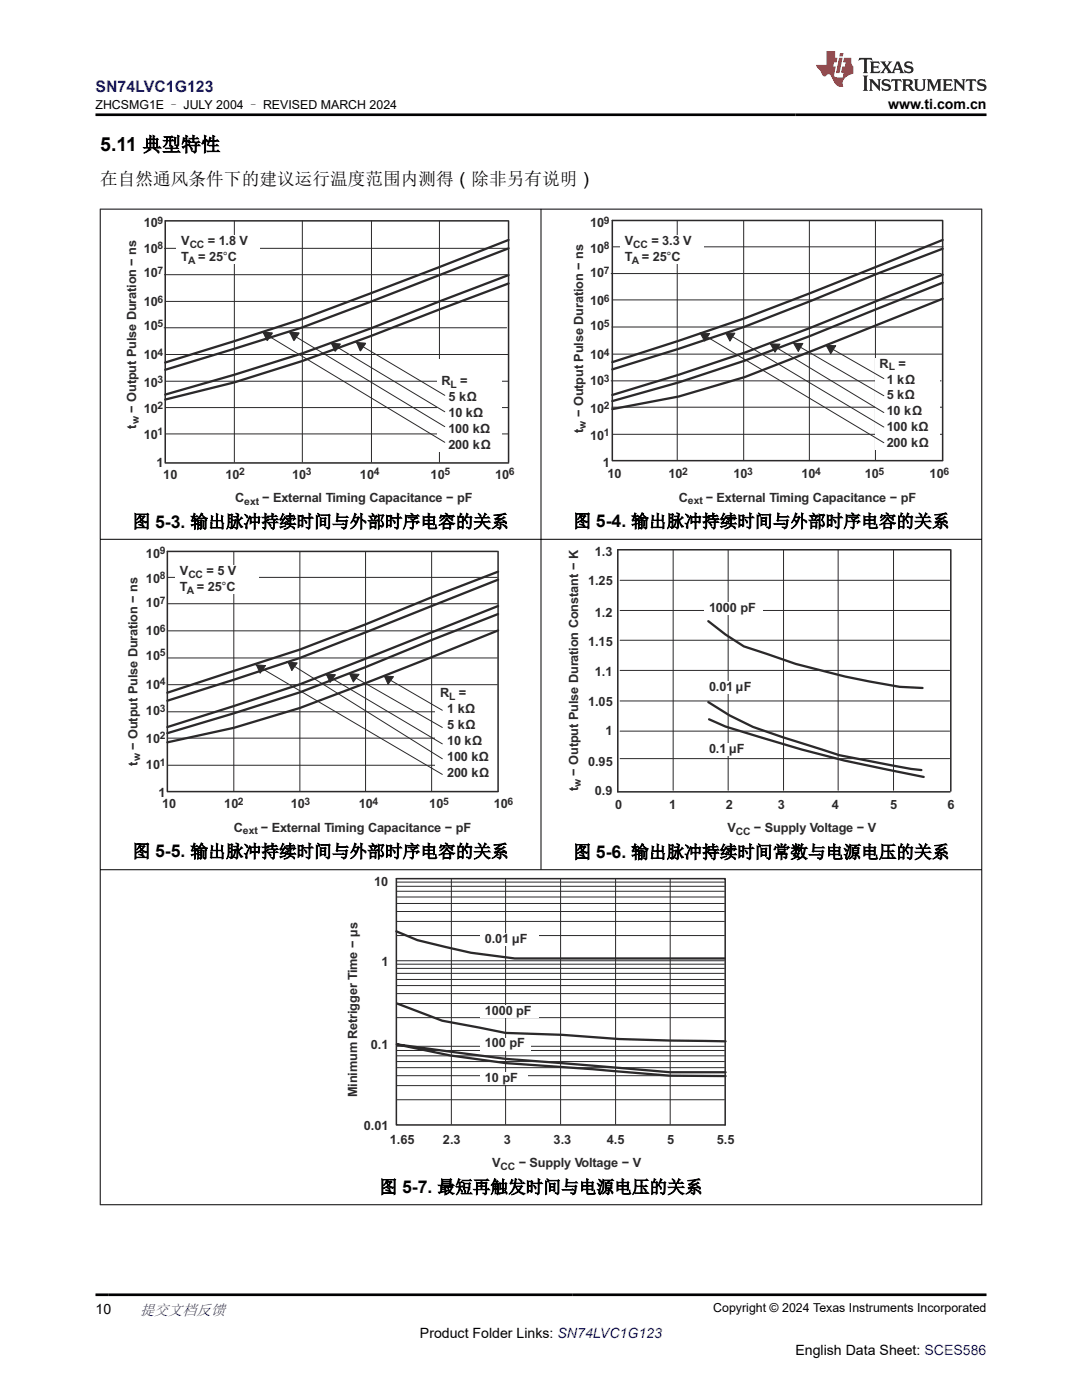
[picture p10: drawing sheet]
<svg xmlns="http://www.w3.org/2000/svg" width="216mm" height="279mm" viewBox="0 0 216 279" stroke-linecap="round" stroke-linejoin="round" font-family="sans-serif">
<path d="M101.3 44.1h-68.3v48.3h68.5" fill="none" stroke="#2b292a" stroke-width=".3"/>
<path d="M32.8 49.6h68.4M32.8 54.8h68.4M46.8 44.1v48.1M60.3 44.1v48.1M74.1 44.1v48.1M87.7 44.1v48.1M32.7 65.4h68.4M33 60.2h68.3M33.1 76.1h68.4M33.1 70.7h68.4M33.1 86.6h68.4M33.1 81.3h68.4" fill="none" stroke="#2b292a" stroke-width=".2"/>
<path d="M101.5 56.6l-27.4 10.4-13.8 5-13.5 4.3-13.8 3.4M101.5 54.9l-13.8 5.3a413.7 413.7 0 0 1-54.7 18.5M101.5 49.6l-41.2 15.7-27.3 8.5M101.5 47.9l-13.8 5.4-27.4 10.4-13.5 4.4-13.8 4.2" fill="none" stroke="#2b292a" stroke-width=".46"/>
<g fill="#fff">
<path d="M35.3 47h16.6v5.7h-16.6z" fill-rule="evenodd"/>
<path d="M87.2 71.8h12.8v18.4h-12.8z" fill-rule="evenodd"/>
</g>
<path d="M52.3 66.3l36.5 22M57.8 66.5l31 18.7M66 68.5l22.8 13.7M70.7 68.2l18.1 10.7" fill="none" stroke="#2b292a" stroke-width=".2"/>
<path d="M101.5 44.1v48.1" fill="none" stroke="#2b292a" stroke-width=".3"/>
<path d="M53.3 66.8l-.1 .3zM52.6 66.3l1.7 .2-1 1.4z" fill-rule="evenodd" fill="#2b292a"/>
<path d="M52.6 66.3l1.7 .2-1 1.4zM53.3 66.8l-.1 .3z" fill="none" stroke="#2b292a" stroke-width=".3"/>
<path d="M58.6 66.8l-.1 .3zM57.9 66.3l1.7 .2-.9 1.4z" fill-rule="evenodd" fill="#2b292a"/>
<path d="M57.9 66.3l1.7 .2-.9 1.4zM58.6 66.8l-.1 .3z" fill="none" stroke="#2b292a" stroke-width=".3"/>
<path d="M66.8 69.1v.1zM66.2 68.5l1.7 .2-1 1.4z" fill-rule="evenodd" fill="#2b292a"/>
<path d="M66.2 68.5l1.7 .2-1 1.4zM66.8 69.1v.1z" fill="none" stroke="#2b292a" stroke-width=".3"/>
<path d="M71.9 68.9l-.1 .2zM71.2 68.4l1.7 .1-1 1.5z" fill-rule="evenodd" fill="#2b292a"/>
<path d="M188 44h-65.8v47.9h65.9M71.2 68.4l1.7 .1-1 1.5zM71.9 68.9l-.1 .2z" fill="none" stroke="#2b292a" stroke-width=".3"/>
<path d="M122 54.6h65.8M122.2 59.9h65.4M122.3 49.3h65.9M135.1 44v47.9M148.4 44v47.9M161.5 44v47.9M174.7 44v47.9M122 76h65.8M122.1 65.3h65.8M122.3 70.7h65.8M122.1 81.3h65.8M122.3 86.7h65.8" fill="none" stroke="#2b292a" stroke-width=".2"/>
<path d="M188.1 59.6l-39.5 15.6-13.2 3.9-13.2 2.5M188.1 56.4l-26.4 10.6-13.1 5-13.2 4.3-13.2 3.7M188.1 54.8l-13.2 5.3a441.7 441.7 0 0 1-52.7 18.7M188.1 49.6l-13.2 5.1-13.2 5.4-13.1 5.1-13.2 4.4-13.2 4.1M188.1 47.9l-13.2 5.3a529.5 529.5 0 0 1-52.7 19.1" fill="none" stroke="#2b292a" stroke-width=".46"/>
<g fill="#fff">
<path d="M123.8 47h16.6v5.6h-16.6z" fill-rule="evenodd"/>
<path d="M174.6 71.4h12.9v18.3h-12.9z" fill-rule="evenodd"/>
</g>
<path d="M139.7 66.4l36.7 22M145.1 66.6l31.3 18.6M153.8 68.7l22.6 13.6M158.3 68.5l18.1 10.5M164.9 69l11.5 6.6" fill="none" stroke="#2b292a" stroke-width=".2"/>
<path d="M188.1 44v47.9" fill="none" stroke="#2b292a" stroke-width=".3"/>
<path d="M144.8 66.5h1.8l-1 1.6z" fill="#2b292a"/>
<path d="M144.8 66.5h1.8l-1 1.6z" fill="none" stroke="#2b292a" stroke-width=".2"/>
<path d="M139.7 66.5l1.9 .1-1 1.5z" fill-rule="evenodd" fill="#2b292a"/>
<path d="M139.7 66.5l1.9 .1-1 1.5z" fill="none" stroke="#2b292a" stroke-width=".2"/>
<path d="M153.7 68.6l1.9 .1-1 1.6z" fill-rule="evenodd" fill="#2b292a"/>
<path d="M153.7 68.6l1.9 .1-1 1.6z" fill="none" stroke="#2b292a" stroke-width=".2"/>
<path d="M158.4 68.5h1.8l-.9 1.6z" fill="#2b292a"/>
<path d="M158.4 68.5h1.8l-.9 1.6z" fill="none" stroke="#2b292a" stroke-width=".2"/>
<path d="M164.9 68.9l1.9 .1-1 1.6z" fill-rule="evenodd" fill="#2b292a"/>
<g fill="none" stroke="#2b292a" stroke-width=".2">
<path d="M164.9 68.9l1.9 .1-1 1.6zM33.4 115.2h65.8M46.7 110v47.9M59.8 110v47.9M72.9 110v47.9M86.1 110v47.9M33.4 125.9h65.8M33.4 120.5h65.8M33.4 136.6h65.8M33.4 131.3h65.8M33.4 142.1h65.8M33.5 147.3h65.8"/>
<path d="M33.5 152.7h65.8"/>
</g>
<path d="M99.2 110h-65.8v48h66" fill="none" stroke="#2b292a" stroke-width=".3"/>
<path d="M99.4 115.7l-39.6 15.6-26.4 8.5M99.4 114.1l-13.3 5.1-13.2 5.4-13.1 5-26.4 8.6M99.4 125.8l-26.5 10.5-13.1 5-13.1 4-13.3 2.9M99.4 122.5l-13.3 5.2-13.2 5.4-13.1 5.1-13.1 4.2-13.3 3.9M99.4 120.9l-39.6 15.7-26.4 8.5" fill="none" stroke="#2b292a" stroke-width=".46"/>
<g fill="#fff">
<path d="M35 112.9h16.6v5.6h-16.6z" fill-rule="evenodd"/>
<path d="M86.9 137.3h12.8v18.2h-12.8z" fill-rule="evenodd"/>
</g>
<path d="M50.8 132.5l37.5 22.1M57.2 132l31.1 19.4M65 134.7l23.3 13.8M69.9 134.7l18.4 10.5M76.8 135.1l11.5 6.6" fill="none" stroke="#2b292a" stroke-width=".2"/>
<path d="M99.4 110v47.9" fill="none" stroke="#2b292a" stroke-width=".3"/>
<path d="M51.1 132.7l1.9 .1-1.1 1.6z" fill-rule="evenodd" fill="#2b292a"/>
<path d="M51.1 132.7l1.9 .1-1.1 1.6z" fill="none" stroke="#2b292a" stroke-width=".2"/>
<path d="M57.5 132.1l1.8 .2-1.1 1.5z" fill-rule="evenodd" fill="#2b292a"/>
<path d="M57.5 132.1l1.8 .2-1.1 1.5z" fill="none" stroke="#2b292a" stroke-width=".2"/>
<path d="M65.1 134.5l1.8 .2-1 1.5z" fill-rule="evenodd" fill="#2b292a"/>
<path d="M65.1 134.5l1.8 .2-1 1.5z" fill="none" stroke="#2b292a" stroke-width=".2"/>
<path d="M69.7 134.4l1.9 .2-1.1 1.5z" fill-rule="evenodd" fill="#2b292a"/>
<path d="M69.7 134.4l1.9 .2-1.1 1.5z" fill="none" stroke="#2b292a" stroke-width=".2"/>
<path d="M76.7 134.9l1.8 .1-1.1 1.6z" fill-rule="evenodd" fill="#2b292a"/>
<path d="M123.7 115.8h65.8M134.3 109.7v48M145.3 109.7v48M156.3 109.7v48M167.2 109.7v48M178.3 109.7v48M76.7 134.9l1.8 .1-1.1 1.6zM123.7 139.9h65.8M123.7 133.8h65.8M123.7 127.8h65.8M123.7 121.8h65.8M123.7 145.9h65.8" fill="none" stroke="#2b292a" stroke-width=".2"/>
<path d="M141.3 124l3.5 2.6 3.6 2.4 10.4 3.5 9.8 2.5 4.9 1 6 1.1 4.6 .2M141.3 140.1l4.3 2.7 4.6 2.3 6 2 11.3 3.6 14.3 2.8 2.1 .2M141.5 143.6l3.3 1.4a285.5 285.5 0 0 0 39.5 10.1" fill="none" stroke="#2b292a" stroke-width=".46"/>
<path d="M189.6 109.7h-66.3v48.3h66.3M189.7 109.7v48.2" fill="none" stroke="#2b292a" stroke-width=".3"/>
<g fill="#fff">
<path d="M140.6 120.2h11.7v2.6h-11.7z" fill-rule="evenodd"/>
<path d="M140.6 136h11v2.5h-11z" fill-rule="evenodd"/>
<path d="M140.6 148.4h9.9v2.5h-9.9z" fill-rule="evenodd"/>
</g>
<g fill="none" stroke="#2b292a" stroke-width=".2">
<path d="M123.7 151.4h65.8M79.1 179h65.5M79.1 177.9h65.5M79.1 176.9h65.5M79.1 176h65.5M90.1 175.4v49M100.9 175.4v49M111.9 175.4v49M122.8 175.4v49M133.7 175.4v49M79.1 198.3h65.5M79.1 196.7h65.5"/>
<path d="M79.1 195.5h65.5M79.1 194.3h65.5M79.1 193.3h65.5M79.1 192.4h65.5M79.1 186.7h65.5M79.1 183.9h65.5M79.1 181.9h65.5M79.1 180.3h65.5M79.1 191.7h65.5M79.1 219.5h65.5M79.1 216.7h65.5M79.1 214.7h65.5"/>
<path d="M79.1 213.1h65.5M79.1 211.9h65.5M79.1 210.7h65.5M79.1 209.6h65.5M79.1 208.8h65.5M79.1 203.1h65.5M79.1 200.3h65.5"/>
</g>
<path d="M79.1 185.9l4.2 1.7 5.6 1.4 5.1 1.1 8.7 1.2h41.9M79.2 200.3l9 3.4 12.7 2.4 11.3 .4a419.9 419.9 0 0 0 32.6 1.3M144.8 214h-11.1l-32.7-2.7-21.8-2.9 10.6 2.2 11.1 1.6 17.4 1.2 15.4 1.3 11.1 .1" fill="none" stroke="#2b292a" stroke-width=".46"/>
<path d="M79.1 175.4h65.6v49.1h-65.6z" fill="none" stroke="#2b292a" stroke-width=".3"/>
<g fill="#fff">
<path d="M95.9 200.6h11.7v2.5h-11.7z" fill-rule="evenodd"/>
<path d="M95.9 186.3h11.6v2.5h-11.6z" fill-rule="evenodd"/>
<path d="M95.9 214h9.4v2.5h-9.4z" fill-rule="evenodd"/>
<path d="M95.9 207.1h10.1v2.5h-10.1z" fill-rule="evenodd"/>
</g>
<path d="M19.9 41.7h176.1M20 41.7v198.8M108 41.7v131.9M195.9 41.7v198.8M19.9 107.6h176.1M19.9 173.6h176.1M19.9 240.4h176.1" fill="none" stroke="#000" stroke-width=".2"/>
<path d="M171.5 11.6l-.2 .5 .5-.2h.6v.1v2.2l-.2 .4h1l-.2-.4v-2.2v-.1h.5l.5 .2-.1-.5zM173.6 12.3l.2 .4v1.5l-.2 .4h1.9l.1-.6a1.08 1.08 0 0 1-1.3 .2v-.7h.6l.4 .2v-.7l-.4 .2h-.6v-.5l.2-.2a1 1 0 0 1 1 .3l-.1-.5zM175.7 12.3l.9 1.1-1 1.2h.9l-.2-.2 .5-.8 .4 .8-.2 .2h1.6l-.2-.2 .2-.5h.9l.1 .5-.1 .2h.9l-.2-.3-.8-2h-.5l-.9 2.2-.9-1.1 .9-1.1h-.8l.2 .2-.4 .6-.4-.6 .2-.2zM179 12.7l.4 1h-.7zM180.7 12.4a.65 .65 0 0 0-.2 .7 .65 .65 0 0 0 .6 .5l.6 .1 .1 .3a.79 .79 0 0 1-.7 .4 .79 .79 0 0 1-.7-.5l.1 .7 .2-.1a.93 .93 0 0 0 1.1 .1 .93 .93 0 0 0 .4-1 1.46 1.46 0 0 0-1.2-.6l-.1-.3a1.09 1.09 0 0 1 1.2 .2l-.2-.6-.1 .1-.5-.2zM172.2 15.1l.2 .4v2.2l-.2 .4h1l-.2-.4v-2.2l.2-.4zM173.4 15.8l.2 .4v1.5l-.2 .4h.8l-.3-.4 .1-1.3 1.6 1.8v-2l.2-.4h-.7l.1 .2 .1 1.1-1.2-1.3zM176.2 15.9a.65 .65 0 0 0-.2 .8 .65 .65 0 0 0 .6 .4l.6 .2 .1 .2a.79 .79 0 0 1-.7 .4 .79 .79 0 0 1-.7-.5l.1 .7 .2-.1a.93 .93 0 0 0 1.1 .1 .93 .93 0 0 0 .4-.9 1.46 1.46 0 0 0-1.2-.6l-.1-.4a1.09 1.09 0 0 1 1.2 .2l-.1-.6-.2 .1-.5-.1zM177.9 15.8l-.1 .6a.63 .63 0 0 1 .8-.3v1.6l-.3 .4h1l-.2-.4v-1.6a.66 .66 0 0 1 .8 .3l-.1-.6zM180 15.8l.2 .4v1.5l-.2 .4h1l-.2-.2-.1-.7h.5l.1 .2a.79 .79 0 0 0 1.2 .6l-1-.9a.61 .61 0 0 0 .6-.6 .61 .61 0 0 0-.5-.7zM180.8 16.1h.1a.47 .47 0 0 1 .5 .1 .47 .47 0 0 1 .1 .5l-.1 .1-.7 .1zM182.3 15.8l.2 .2a2.27 2.27 0 0 0 .4 2 1.04 1.04 0 0 0 1.7-.7v-1.3l.2-.2h-.8l.2 .4v1.1a.6 .6 0 0 1-.6 .6 .6 .6 0 0 1-.6-.6v-1.1l.3-.4zM184.9 15.8l.2 .4v1.5l-.2 .4h.8l-.3-.4v-1.4l.9 1.9 .9-1.9v1.4l-.3 .4h1l-.2-.4v-1.5l.2-.4h-.8l-.7 1.5-.6-1.5zM188.1 15.8l.2 .4v1.5l-.2 .4h1.9l.1-.6a1.09 1.09 0 0 1-1.3 .2v-.7h.6l.4 .2v-.6l-.4 .2h-.6v-.6l.2-.1a1.01 1.01 0 0 1 1 .3l-.1-.6zM190.2 15.8l.3 .4v1.5l-.3 .4h.8l-.2-.4v-1.3l1.6 1.8v-2l.2-.4h-.7l.2 .2v1.1l-1.2-1.3zM192.8 15.8l-.1 .6a.63 .63 0 0 1 .8-.3v1.6l-.3 .4h1l-.2-.4v-1.6a.66 .66 0 0 1 .8 .3l-.1-.6zM195.2 15.9a.65 .65 0 0 0-.2 .8 .65 .65 0 0 0 .6 .4l.6 .2 .2 .2a.79 .79 0 0 1-.7 .4 .79 .79 0 0 1-.7-.5l.1 .7 .2-.1a.93 .93 0 0 0 1 .1 .93 .93 0 0 0 .5-.9 1.46 1.46 0 0 0-1.3-.6v-.4a1.09 1.09 0 0 1 1.2 .2l-.2-.6-.2 .1-.5-.1z" fill="#231f20"/>
<path d="M164.9 10.2v2.8h-2l.1 .3 .8 1a.95 .95 0 0 0 1 .9 .59 .59 0 0 1 .5-.4 .59 .59 0 0 1 .5 .4l.4 .7a1.59 1.59 0 0 0 2.1 1.4 1.61 1.61 0 0 1 1-2.3l1-.3-.1-1.5a1.59 1.59 0 0 1-.3-1.7h-1.5l-.2 .9h.6l-.2 .9h-.5l-.2 1v.2l.4 .1-.1 .9h-.7a.73 .73 0 0 1-1-.7l.3-1.5h-.5l.1-.9h.5l.2-.9h-.5v-1.3zM167.4 11.5l-.6 3.1h.7l.6-3.1zM167.6 10.6l-.1 .6h.7l.1-.6z" fill="#ed1c24"/>
<path d="M19 22.9h177.8M19 258.4h177.8" fill="none" stroke="#000" stroke-width=".53"/>
<text font-size="3.9" x="20" y="30.2">5.11 典型特性</text>
<g font-size="3.5">
<text x="20" y="37">在自然通风条件下的建议运行温度范围内测得（除非另有说明）</text>
<text x="26.4" y="105.3">图 5-3. 输出脉冲持续时间与外部时序电容的关系</text>
<text x="114.4" y="105.2">图 5-4. 输出脉冲持续时间与外部时序电容的关系</text>
<text x="26.4" y="171.1">图 5-5. 输出脉冲持续时间与外部时序电容的关系</text>
<text x="114.4" y="171.3">图 5-6. 输出脉冲持续时间常数与电源电压的关系</text>
<text x="75.7" y="238.1">图 5-7. 最短再触发时间与电源电压的关系</text>
</g>
<text font-size="3.2" fill="#00f" x="19" y="18.3">SN74LVC1G123</text>
<text font-size="3" fill="#00f" x="27.9" y="262.4">提交文档反馈</text>
<g font-size="2.8">
<text x="177.2" y="21.7">www.ti.com.cn</text>
<text x="19" y="262.1">10</text>
<text x="83.8" y="266.9">Product Folder Links: SN74LVC1G123</text>
<text x="158.7" y="270.3">English Data Sheet: SCES586</text>
</g>
<g font-size="2.5">
<text x="19" y="21.8">ZHCSMG1E – JULY 2004 – REVISED MARCH 2024</text>
<text x="142.3" y="261.8">Copyright © 2024 Texas Instruments Incorporated</text>
</g>
<g font-size="2.5" fill="#2b292a">
<text x="28.7" y="45.4">10</text>
<text x="117.8" y="45.4">10</text>
<text x="28.7" y="50.4">10</text>
<text x="36.2" y="52.2">T</text>
<text x="36.2" y="49">V</text>
<text x="39.6" y="52.2">= 25°C</text>
<text x="41.4" y="49">= 1.8 V</text>
<text x="117.8" y="50.4">10</text>
<text x="124.7" y="52.1">T</text>
<text x="124.7" y="48.9">V</text>
<text x="128.1" y="52.1">= 25°C</text>
<text x="130" y="48.9">= 3.3 V</text>
<text x="28.7" y="55.3">10</text>
<text x="117.8" y="55.3">10</text>
<text x="28.7" y="61.1">10</text>
<text x="28.7" y="65.9">10</text>
<text x="117.8" y="60.9">10</text>
<text x="117.8" y="65.9">10</text>
<text x="28.7" y="71.7">10</text>
<text x="117.8" y="71.7">10</text>
<text x="28.7" y="77.2">10</text>
<text x="88.1" y="76.9">R</text>
<text x="91.8" y="76.9">=</text>
<text x="117.8" y="76.9">10</text>
<text x="175.5" y="73.3">R</text>
<text x="176.9" y="76.5">1 kΩ</text>
<text x="179.3" y="73.3">=</text>
<text x="27.2" y="82.4" transform="rotate(-90 27.2 82.4)">− Output Pulse Duration − ns</text>
<text x="28.7" y="82.3">10</text>
<text x="89.5" y="80">5 kΩ</text>
<text x="89.5" y="83.2">10 kΩ</text>
<text x="116.4" y="83.2" transform="rotate(-90 116.4 83.2)">− Output Pulse Duration − ns</text>
<text x="117.8" y="82.3">10</text>
<text x="176.9" y="79.7">5 kΩ</text>
<text x="176.9" y="82.9">10 kΩ</text>
<text x="27.2" y="85.5" transform="rotate(-90 27.2 85.5)">t</text>
<text x="28.7" y="87.5">10</text>
<text x="89.5" y="86.4">100 kΩ</text>
<text x="89.5" y="89.6">200 kΩ</text>
<text x="116.4" y="86.4" transform="rotate(-90 116.4 86.4)">t</text>
<text x="117.8" y="87.7">10</text>
<text x="176.9" y="86">100 kΩ</text>
<text x="176.9" y="89.2">200 kΩ</text>
<text x="31.2" y="93.2">1</text>
<text x="32.6" y="95.5">10</text>
<text x="45" y="95.5">10</text>
<text x="58.3" y="95.5">10</text>
<text x="71.8" y="95.5">10</text>
<text x="85.9" y="95.5">10</text>
<text x="98.8" y="95.5">10</text>
<text x="120.3" y="93.2">1</text>
<text x="121.2" y="95.4">10</text>
<text x="133.4" y="95.4">10</text>
<text x="146.3" y="95.4">10</text>
<text x="159.9" y="95.4">10</text>
<text x="172.5" y="95.4">10</text>
<text x="185.5" y="95.4">10</text>
<text x="46.9" y="100.2">C</text>
<text x="52.3" y="100.2">− External Timing Capacitance − pF</text>
<text x="135.4" y="100.1">C</text>
<text x="140.8" y="100.1">− External Timing Capacitance − pF</text>
<text x="29.1" y="111.3">10</text>
<text x="118.7" y="110.9">1.3</text>
<text x="29.1" y="116.3">10</text>
<text x="35.9" y="118">T</text>
<text x="35.9" y="114.8">V</text>
<text x="39.3" y="118">= 25°C</text>
<text x="41.2" y="114.8">= 5 V</text>
<text x="117.3" y="116.7">1.25</text>
<text x="29.1" y="121.2">10</text>
<text x="118.7" y="123.1">1.2</text>
<text x="141.5" y="122.1">1000 pF</text>
<text x="29.1" y="126.8">10</text>
<text x="29.1" y="131.7">10</text>
<text x="117.3" y="128.8">1.15</text>
<text x="29.1" y="137.5">10</text>
<text x="118.7" y="134.9">1.1</text>
<text x="141.5" y="137.9">0.01 µF</text>
<text x="29.1" y="142.7">10</text>
<text x="87.8" y="139.2">R</text>
<text x="89.2" y="142.4">1 kΩ</text>
<text x="91.6" y="139.2">=</text>
<text x="117.3" y="140.9">1.05</text>
<text x="27.4" y="149.7" transform="rotate(-90 27.4 149.7)">− Output Pulse Duration − ns</text>
<text x="29.1" y="148.2">10</text>
<text x="89.2" y="145.5">5 kΩ</text>
<text x="89.2" y="148.7">10 kΩ</text>
<text x="120.8" y="146.7">1</text>
<text x="27.4" y="152.8" transform="rotate(-90 27.4 152.8)">t</text>
<text x="29.1" y="153.6">10</text>
<text x="89.2" y="151.8">100 kΩ</text>
<text x="89.2" y="155">200 kΩ</text>
<text x="115.3" y="154.8" transform="rotate(-90 115.3 154.8)">− Output Pulse Duration Constant − K</text>
<text x="117.3" y="152.8">0.95</text>
<text x="141.5" y="150.3">0.1</text>
<text x="145.5" y="150.1">µF</text>
<text x="31.6" y="159">1</text>
<text x="32.3" y="161.3">10</text>
<text x="44.8" y="161.3">10</text>
<text x="58" y="161.3">10</text>
<text x="71.6" y="161.3">10</text>
<text x="85.7" y="161.3">10</text>
<text x="98.5" y="161.3">10</text>
<text x="115.3" y="158" transform="rotate(-90 115.3 158)">t</text>
<text x="118.7" y="158.6">0.9</text>
<text x="122.7" y="161.5">0</text>
<text x="133.5" y="161.5">1</text>
<text x="144.8" y="161.5">2</text>
<text x="155.2" y="161.5">3</text>
<text x="166" y="161.5">4</text>
<text x="177.6" y="161.5">5</text>
<text x="189" y="161.5">6</text>
<text x="46.7" y="166">C</text>
<text x="52" y="166">− External Timing Capacitance − pF</text>
<text x="145.1" y="166.1">V</text>
<text x="150.4" y="166.1">− Supply Voltage − V</text>
<text x="74.7" y="176.9">10</text>
<text x="96.8" y="188.2">0.01</text>
<text x="102.2" y="188.2">µF</text>
<text x="76.1" y="192.8">1</text>
<text x="96.8" y="202.5">1000 pF</text>
<text x="74" y="209.3">0.1</text>
<text x="96.8" y="209">100 pF</text>
<text x="96.8" y="215.9">10 pF</text>
<text x="71.2" y="219" transform="rotate(-90 71.2 219)">Minimum Retrigger Time − µs</text>
<text x="72.6" y="225.6">0.01</text>
<text x="77.8" y="228.3">1.65</text>
<text x="88.4" y="228.3">2.3</text>
<text x="98.2" y="233">V</text>
<text x="100.5" y="228.3">3</text>
<text x="103.5" y="233">− Supply Voltage − V</text>
<text x="110.5" y="228.3">3.3</text>
<text x="121.1" y="228.3">4.5</text>
<text x="133.1" y="228.3">5</text>
<text x="143" y="228.3">5.5</text>
</g>
<g font-size="2.1" fill="#2b292a">
<text x="31.4" y="44.7">9</text>
<text x="120.5" y="44.7">9</text>
<text x="31.4" y="49.7">8</text>
<text x="37.5" y="52.7">A</text>
<text x="37.8" y="49.5">CC</text>
<text x="120.5" y="49.7">8</text>
<text x="126.1" y="52.6">A</text>
<text x="126.4" y="49.4">CC</text>
<text x="31.4" y="54.6">7</text>
<text x="120.5" y="54.6">7</text>
<text x="31.4" y="60.5">6</text>
<text x="31.4" y="65.2">5</text>
<text x="120.5" y="60.2">6</text>
<text x="120.5" y="65.2">5</text>
<text x="31.4" y="71.1">4</text>
<text x="120.5" y="71">4</text>
<text x="31.4" y="76.5">3</text>
<text x="89.9" y="77.5">L</text>
<text x="120.5" y="76.2">3</text>
<text x="177.3" y="73.9">L</text>
<text x="31.4" y="81.6">2</text>
<text x="120.5" y="81.6">2</text>
<text x="27.7" y="84.7" transform="rotate(-90 27.7 84.7)">w</text>
<text x="31.4" y="86.8">1</text>
<text x="116.9" y="85.5" transform="rotate(-90 116.9 85.5)">w</text>
<text x="120.5" y="87.1">1</text>
<text x="47.8" y="94.8">2</text>
<text x="61" y="94.8">3</text>
<text x="74.6" y="94.8">4</text>
<text x="88.7" y="94.8">5</text>
<text x="101.6" y="94.8">6</text>
<text x="136.1" y="94.8">2</text>
<text x="149.1" y="94.8">3</text>
<text x="162.6" y="94.8">4</text>
<text x="175.3" y="94.8">5</text>
<text x="188.2" y="94.8">6</text>
<text x="48.7" y="100.7">ext</text>
<text x="137.3" y="100.6">ext</text>
<text x="31.9" y="110.6">9</text>
<text x="31.9" y="115.6">8</text>
<text x="37.3" y="118.5">A</text>
<text x="37.6" y="115.3">CC</text>
<text x="31.9" y="120.5">7</text>
<text x="31.9" y="126.1">6</text>
<text x="31.9" y="131">5</text>
<text x="31.9" y="136.8">4</text>
<text x="31.9" y="142.1">3</text>
<text x="89.6" y="139.7">L</text>
<text x="31.9" y="147.5">2</text>
<text x="28" y="152" transform="rotate(-90 28 152)">w</text>
<text x="31.9" y="152.9">1</text>
<text x="47.5" y="160.6">2</text>
<text x="60.7" y="160.6">3</text>
<text x="74.3" y="160.6">4</text>
<text x="88.4" y="160.6">5</text>
<text x="101.3" y="160.6">6</text>
<text x="115.9" y="157.1" transform="rotate(-90 115.9 157.1)">w</text>
<text x="48.5" y="166.5">ext</text>
<text x="146.8" y="166.6">CC</text>
<text x="99.9" y="233.5">CC</text>
</g>
</svg>
